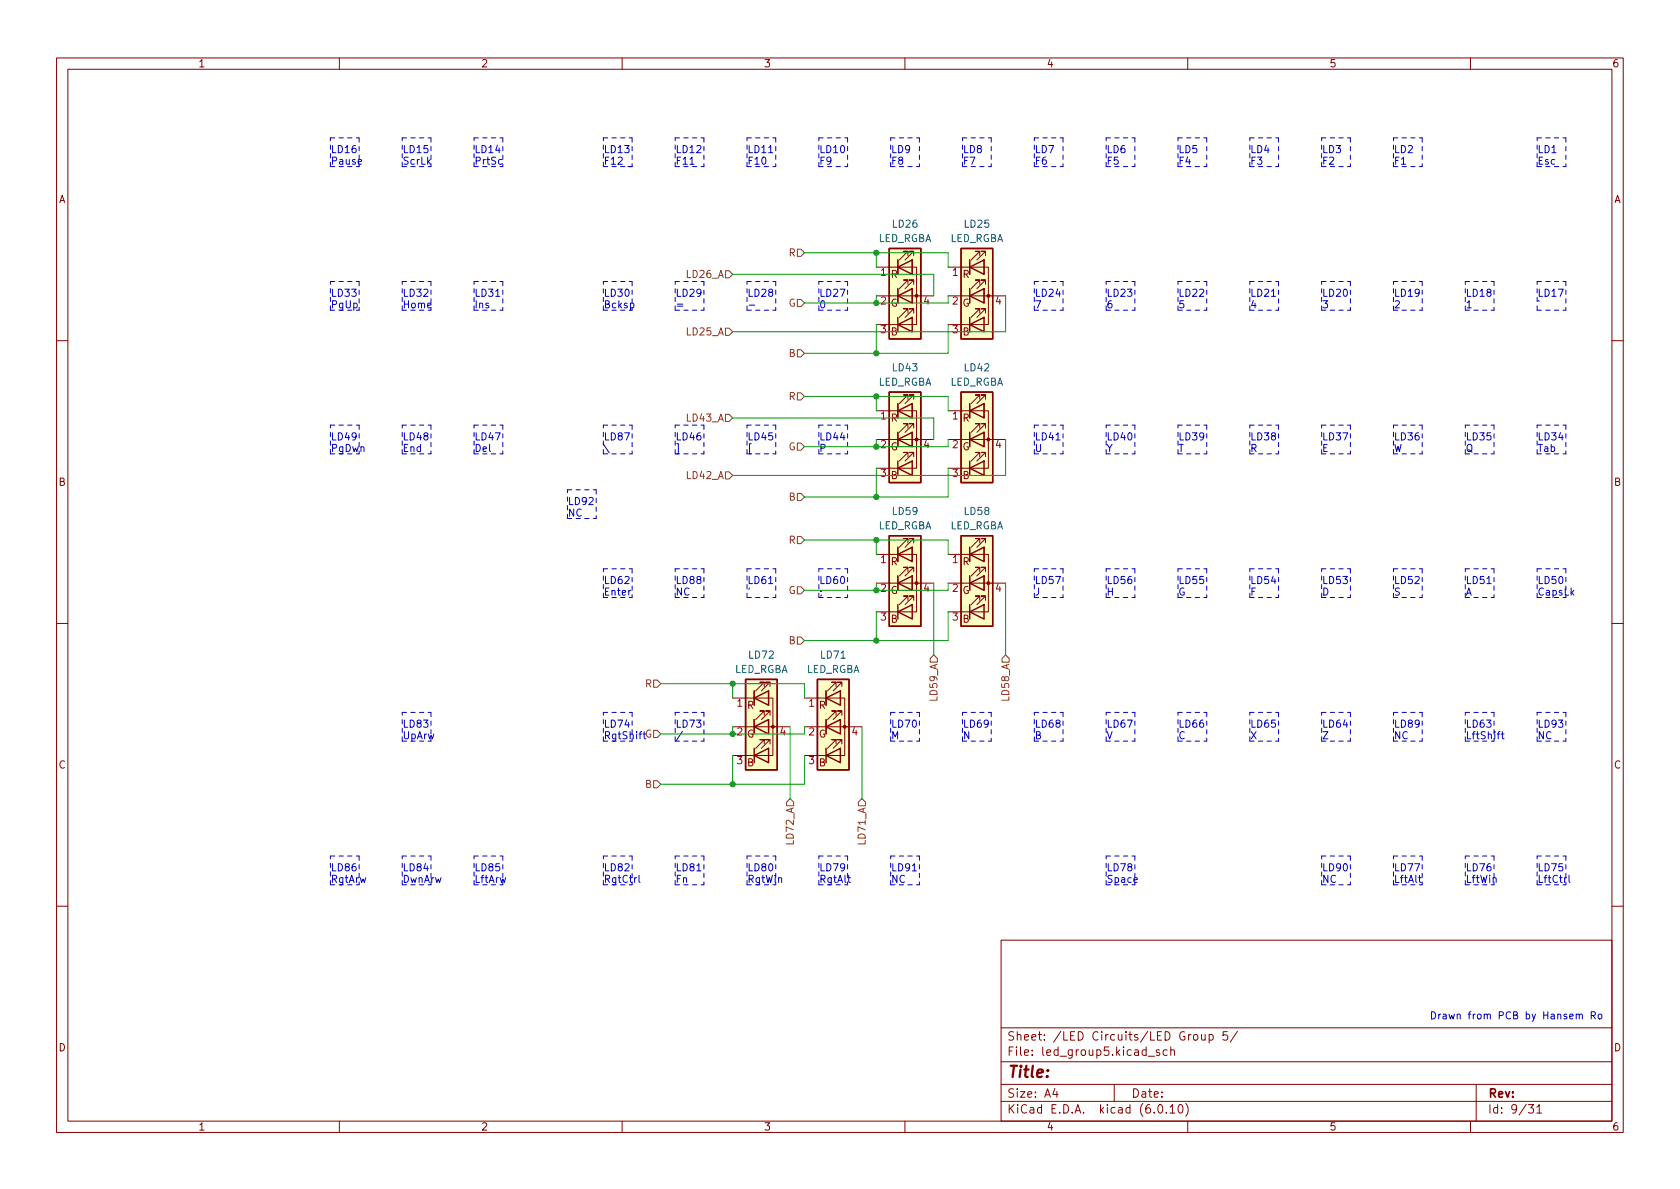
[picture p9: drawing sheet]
<svg xmlns="http://www.w3.org/2000/svg" width="297mm" height="210mm" viewBox="0 0 297 210" stroke-linecap="round" stroke-linejoin="round" font-family="sans-serif">
<g fill="none" stroke="#840000" stroke-width=".18">
<path d="M10 10.2h277v190.1h-277zM12 12.2h273v186.1h-273zM60 10.2v2M110 10.2v2M160 10.2v2M210 10.2v2M260 10.2v2M154.9 47.2h7.2v10.2h-7.2M154.9 52.3h2.6M158.7 51v2.6M158.7 46v2.5M158.7 52.3h6.4"/>
<path d="M160.5 55.4v-.8h-.7h.7l-1.5 1.5M160.5 50.3v-.8h-.7h.7l-1.5 1.5M160.5 45.2v-.8h-.7h.7l-1.5 1.6M161.3 51v2.6zM161.3 51h.1M161.3 46v2.5zM161.3 46h.1M161.5 55.4v-.8h-.7h.7l-1.5 1.5M161.5 50.3v-.8h-.7h.7l-1.5 1.5M161.5 45.2v-.8h-.7h.7l-1.5 1.6M167.6 47.2h7.2v10.2h-7.2M167.6 52.3h2.6"/>
<path d="M171.4 51v2.6M171.4 46v2.5M171.4 52.3h6.4M173.2 55.4v-.8h-.7h.7l-1.5 1.5M173.2 50.3v-.8h-.7h.7l-1.5 1.5M173.2 45.2v-.8h-.7h.7l-1.5 1.6M174 51v2.6zM174 51h.1M174 46v2.5zM174 46h.1M174.2 55.4v-.8h-.7h.7l-1.5 1.5M174.2 50.3v-.8h-.7h.7l-1.5 1.5"/>
<path d="M174.2 45.2v-.8h-.7h.7l-1.5 1.6M10 60.2h2M154.9 72.6h7.2v10.2h-7.2M154.9 77.7h2.6M158.7 76.4v2.6M158.7 71.4v2.5M158.7 77.7h6.4M160.5 75.7v-.8h-.7h.7l-1.5 1.5M160.5 70.6v-.8h-.7h.7l-1.5 1.6M161.3 76.4v2.6zM161.3 76.4h.1M161.3 71.4v2.5z"/>
<path d="M161.3 71.4h.1M161.5 75.7v-.8h-.7h.7l-1.5 1.5M161.5 70.6v-.8h-.7h.7l-1.5 1.6M167.6 72.6h7.2v10.2h-7.2M167.6 77.7h2.6M171.4 76.4v2.6M171.4 71.4v2.5M171.4 77.7h6.4M173.2 75.7v-.8h-.7h.7l-1.5 1.5M173.2 70.6v-.8h-.7h.7l-1.5 1.6M174 76.4v2.6zM174 76.4h.1"/>
<path d="M174 71.4v2.5zM174 71.4h.1M174.2 75.7v-.8h-.7h.7l-1.5 1.5M174.2 70.6v-.8h-.7h.7l-1.5 1.6M285 60.2h2M154.9 98h7.2v10.2h-7.2M158.7 96.8v2.5M160.5 96v-.8h-.7h.7l-1.5 1.6M160.5 80.8v-.8h-.7h.7l-1.5 1.5M161.3 96.8v2.5zM161.3 96.8h.1M161.5 96v-.8h-.7h.7l-1.5 1.6"/>
<path d="M161.5 80.8v-.8h-.7h.7l-1.5 1.5M167.6 98h7.2v10.2h-7.2M171.4 96.8v2.5M173.2 80.8v-.8h-.7h.7l-1.5 1.5M173.2 96v-.8h-.7h.7l-1.5 1.6M174 96.8v2.5zM174 96.8h.1M174.2 80.8v-.8h-.7h.7l-1.5 1.5M174.2 96v-.8h-.7h.7l-1.5 1.6M10 110.2h2M154.9 103.1h2.6M158.7 101.8v2.6"/>
<path d="M158.7 103.1h6.4M160.5 106.2v-.8h-.7h.7l-1.5 1.5M160.5 101.1v-.8h-.7h.7l-1.5 1.5M161.3 101.8v2.6zM161.3 101.8h.1M161.5 106.2v-.8h-.7h.7l-1.5 1.5M161.5 101.1v-.8h-.7h.7l-1.5 1.5M167.6 103.1h2.6M171.4 101.8v2.6M171.4 103.1h6.4M173.2 106.2v-.8h-.7h.7l-1.5 1.5M173.2 101.1v-.8h-.7h.7l-1.5 1.5"/>
<path d="M174 101.8v2.6zM174 101.8h.1M174.2 106.2v-.8h-.7h.7l-1.5 1.5M174.2 101.1v-.8h-.7h.7l-1.5 1.5M285 110.2h2M129.5 123.4h7.2v10.2h-7.2M129.5 128.5h2.6M133.3 127.2v2.6M133.3 122.2v2.5M133.3 128.5h6.4M135.1 131.6v-.8h-.7h.7l-1.5 1.5M135.1 126.5v-.8h-.7h.7l-1.5 1.5"/>
<path d="M135.1 121.4v-.8h-.7h.7l-1.5 1.6M135.9 127.2v2.6zM135.9 127.2h.1M135.9 122.2v2.5zM135.9 122.2h.1M136.1 131.6v-.8h-.7h.7l-1.5 1.5M136.1 126.5v-.8h-.7h.7l-1.5 1.5M136.1 121.4v-.8h-.7h.7l-1.5 1.6M142.2 123.4h7.2v10.2h-7.2M142.2 128.5h2.6M146 127.2v2.6M146 122.2v2.5"/>
<path d="M146 128.5h6.4M147.8 131.6v-.8h-.7h.7l-1.5 1.5M147.8 126.5v-.8h-.7h.7l-1.5 1.5M147.8 121.4v-.8h-.7h.7l-1.5 1.6M148.6 127.2v2.6zM148.6 127.2h.1M148.6 122.2v2.5zM148.6 122.2h.1M148.8 131.6v-.8h-.7h.7l-1.5 1.5M148.8 126.5v-.8h-.7h.7l-1.5 1.5M148.8 121.4v-.8h-.7h.7l-1.5 1.6M10 160.2h2"/>
<path d="M177 166.3h108v32h-108zM285 160.2h2M60 198.3v2M110 198.3v2M160 198.3v2M177 194.8h108M177 191.8h108M177 187.8h108M177 181.8h108M186.5 192.5l-.4 1h1M186.9 193v1M197 191.8v3"/>
<path d="M203 186.8h1.1M204.9 195.4l.2-.1a.81 .81 0 0 1 .6 .7 .81 .81 0 0 1-.3 .8h-.2a.81 .81 0 0 1-.6-.6 .81 .81 0 0 1 .3-.8zM205 185.7l-.4-.1-.2 .2 .1 .3 .5 .1v.4h-.6M206.2 196.7v.1M206.4 185.7l-.5-.1-.3 .3v.4l.2 .3h.6M206.9 195.8l.4-.5v1.5M206.9 196.8h.8M207 185.8l.2-.2 .4 .1v.9M207 185.1v1.5M208.5 195.4l.1-.1a.81 .81 0 0 1 .6 .7 .81 .81 0 0 1-.3 .8h-.1a.81 .81 0 0 1-.6-.6 .81 .81 0 0 1 .3-.8zM209.6 195.1a1.72 1.72 0 0 1 0 2.3M210 198.3v2"/>
<path d="M211.1 183l.4-.1 .3 .3v.4l-.3 .3h-.4l-.1-.3v-.4zM212.4 182.9l.1 1h.4l.2-.1M213.1 182.9v1M213.8 183l.4-.1 .3 .3v.4l-.1 .3h-.6M213.8 182.9v1.5M217 182.4h-.7l-.1 .7 .2-.1 .5 .1 .2 .2-.1 .5-.2 .1-.6-.1M218.8 182.4l-1.3 1.9M260 198.3v2M261 191.8v6.5M270.2 195.3h1l-.6 .6 .5 .1v.7l-.2 .1h-.5l-.2-.1M271.7 195.8l.5-.5v1.5M271.7 196.8h.9"/>
</g>
<g fill="#ffffc2" stroke="#ffffc2" stroke-width=".18">
<path d="M169.9 69.3h5.6v16h-5.6z"/>
<path d="M169.9 94.7h5.6v16h-5.6z"/>
<path d="M157.2 94.7h5.6v16h-5.6z"/>
<path d="M144.5 120.1h5.6v16h-5.6z"/>
<path d="M131.8 120.1h5.6v16h-5.6z"/>
<path d="M157.2 43.9h5.6v16h-5.6z"/>
<path d="M169.9 43.9h5.6v16h-5.6z"/>
<path d="M157.2 69.3h5.6v16h-5.6z"/>
</g>
<g fill="none" stroke="#840000" stroke-width=".25">
<path d="M157.2 43.9h5.6v16h-5.6zM158.7 57.4l2.6-1.3v2.6zM158.7 52.3l2.6-1.3v2.6zM158.7 47.2l2.6-1.2v2.5zM158.7 46v2.5M158.7 51v2.6M158.7 56.1v2.6M169.9 43.9h5.6v16h-5.6zM171.4 57.4l2.6-1.3v2.6zM171.4 52.3l2.6-1.3v2.6zM171.4 47.2l2.6-1.2v2.5zM171.4 46v2.5"/>
<path d="M171.4 51v2.6M171.4 56.1v2.6M157.2 69.3h5.6v16h-5.6zM158.7 77.7l2.6-1.3v2.6zM158.7 72.6l2.6-1.2v2.5zM158.7 71.4v2.5M158.7 76.4v2.6M169.9 69.3h5.6v16h-5.6zM171.4 77.7l2.6-1.3v2.6zM171.4 72.6l2.6-1.2v2.5zM171.4 71.4v2.5M171.4 76.4v2.6"/>
<path d="M157.2 94.7h5.6v16h-5.6zM158.7 98l2.6-1.2v2.5zM158.7 82.8l2.6-1.3v2.6zM158.7 81.5v2.6M158.7 96.8v2.5M169.9 94.7h5.6v16h-5.6zM171.4 82.8l2.6-1.3v2.6zM171.4 98l2.6-1.2v2.5zM171.4 81.5v2.6M171.4 96.8v2.5M158.7 108.2l2.6-1.3v2.6zM158.7 103.1l2.6-1.3v2.6z"/>
<path d="M158.7 101.8v2.6M158.7 106.9v2.6M171.4 108.2l2.6-1.3v2.6zM171.4 103.1l2.6-1.3v2.6zM171.4 101.8v2.6M171.4 106.9v2.6M131.8 120.1h5.6v16h-5.6zM133.3 133.6l2.6-1.3v2.6zM133.3 128.5l2.6-1.3v2.6zM133.3 123.4l2.6-1.2v2.5zM133.3 122.2v2.5M133.3 127.2v2.6"/>
<path d="M133.3 132.3v2.6M144.5 120.1h5.6v16h-5.6zM146 133.6l2.6-1.3v2.6zM146 128.5l2.6-1.3v2.6zM146 123.4l2.6-1.2v2.5zM146 122.2v2.5M146 127.2v2.6M146 132.3v2.6"/>
</g>
<g fill="#840000" stroke="#840000" stroke-width=".18">
<circle cx="174.8" cy="77.7" r=".25"/>
<circle cx="174.8" cy="103.1" r=".25"/>
<circle cx="162.1" cy="103.1" r=".25"/>
<circle cx="149.4" cy="128.5" r=".25"/>
<circle cx="136.7" cy="128.5" r=".25"/>
<circle cx="162.1" cy="52.3" r=".25"/>
<circle cx="174.8" cy="52.3" r=".25"/>
<circle cx="162.1" cy="77.7" r=".25"/>
</g>
<g fill="none" stroke="#725600" stroke-width=".18">
<path d="M128.3 47.9h.6l.6 .6-.6 .6h-.6zM128.3 58h.6l.6 .7-.6 .6h-.6zM141 44.1h.6l.6 .6-.6 .6h-.6zM141 53h.6l.6 .6-.6 .6h-.6zM128.3 73.3h.6l.6 .6-.6 .6h-.6zM141 78.4h.6l.6 .6-.6 .6h-.6zM141 61.8h.6l.6 .7-.6 .6h-.6zM141 69.5h.6l.6 .6-.6 .6h-.6zM128.3 83.4h.6l.6 .7-.6 .6h-.6zM141 87.2h.6l.6 .7-.6 .6h-.6zM141 94.9h.6l.6 .6-.6 .6h-.6zM141 112.6h.6l.6 .7-.6 .6h-.6z"/>
<path d="M141 103.8h.6l.6 .6-.6 .6h-.6zM165.1 115.8l.6 .7v.6h-1.2v-.6zM177.8 115.8l.6 .7v.6h-1.2v-.6zM115.6 138h.6l.6 .7-.6 .6h-.6zM115.6 129.2h.6l.6 .6-.6 .6h-.6zM115.6 120.3h.6l.6 .6-.6 .6h-.6zM139.7 141.2l.6 .7v.6h-1.2v-.6zM151.8 141.9l.6-.7 .6 .7v.6h-1.2z"/>
</g>
<g fill="none" stroke="#0000c2" stroke-width=".18">
<path d="M122 29h.7M135.9 27h.7M87.6 52.4h.8M111.5 53.7l.3-.1 .3 .2-.1 .6h-.5M132.5 54h.9M224.8 52.4h.7M186.7 77.8h.7M111.5 104.4l-.3 .2M135.9 103.2h.7M262.9 103.2h.7M120.7 129.3l-1.1 1.7M264.7 129.8h.5"/>
<path d="M265.2 129.4l-.3 .2v1M265.4 129.8h.5M265.6 129.4v1.1l.3 .1M113 154.8v1.1l.2 .1M123.2 154h.7M149.9 155.2h.5M150.1 154.8v1.1l.3 .1M161.3 154h.7M250.8 155.2h.5M251 154.8v1.1l.3 .1M277.4 154.8v1.1l.2 .1M278.7 179.5l.2-.2 .3 .1v.8"/>
<path d="M279.2 179.5l.2-.2 .3 .1 .1 .8M281.4 179.6l.6-.1 .1-.2-.1-.3-.6-.1v1.3M281.7 179.6l.4 .6M282.6 179.5l.2-.2 .4 .2v.4l-.1 .2-.3 .1-.2-.1z"/>
</g>
<g fill="none" stroke="#0000c2" stroke-width=".18" stroke-dasharray=".8 .8">
<path d="M58.4 29.5v-5.1M58.4 24.4h5.1M58.4 29.5h5.1M63.5 24.4v5.1M71.1 29.5v-5.1M71.1 24.4h5.1M71.1 29.5h5.1M76.2 24.4v5.1M83.8 24.4h5.1M83.8 29.5h5.1M83.8 29.5v-5.1M88.9 24.4v5.1"/>
<path d="M106.7 29.5v-5.1M106.7 29.5h5.1M106.7 24.4h5.1M111.8 29.5h-1.3M111.8 24.4v5.1M119.4 24.4h5.1M119.4 29.5v-5.1M119.4 29.5h5.1M124.5 24.4v5.1M132.1 29.5v-5.1M132.1 24.4h5.1M132.1 29.5h5.1"/>
<path d="M137.2 24.4v5.1M144.8 29.5h5.1M144.8 29.5v-5.1M144.8 24.4h5.1M149.9 24.4v5.1M157.5 29.5h5.1M157.5 24.4h5.1M157.5 29.5v-5.1M162.6 24.4v5.1M170.2 29.5v-5.1M170.2 24.4h5.1M170.2 29.5h5.1"/>
<path d="M175.3 24.4v5.1M182.9 29.5v-5.1M182.9 24.4h5.1M182.9 29.5h5.1M188 24.4v5.1M195.6 29.5v-5.1M195.6 29.5h5.1M195.6 24.4h5.1M200.7 24.4v5.1M208.3 24.4h5.1M208.3 29.5h5.1M208.3 29.5v-5.1"/>
<path d="M213.4 24.4v5.1M221 29.5h5.1M221 29.5v-5.1M221 24.4h5.1M226.1 24.4v5.1M233.7 29.5v-5.1M233.7 24.4h5.1M233.7 29.5h5.1M238.8 24.4v5.1M246.4 29.5h5.1M246.4 24.4h5.1M246.4 29.5v-5.1"/>
<path d="M251.5 24.4v5.1M271.8 24.4h5.1M271.8 29.5h5.1M271.8 29.5v-5.1M276.9 24.4v5.1M58.4 49.8h5.1M58.4 54.9h5.1M58.4 54.9v-5.1M63.5 49.8v5.1M71.1 54.9v-5.1M71.1 49.8h5.1M71.1 54.9h5.1"/>
<path d="M76.2 49.8v5.1M83.8 54.9v-5.1M83.8 49.8h5.1M83.8 54.9h5.1M88.9 49.8v5.1M106.7 54.9h5.1M106.7 54.9v-5.1M106.7 49.8h5.1M111.8 49.8v5.1M119.4 49.8h5.1M119.4 54.9h5.1M119.4 54.9v-5.1"/>
<path d="M124.5 49.8v5.1M132.1 49.8h5.1M132.1 54.9v-5.1M132.1 54.9h5.1M137.2 49.8v5.1M144.8 54.9h5.1M144.8 49.8h5.1M144.8 54.9v-5.1M149.9 49.8v5.1M182.9 49.8h5.1M182.9 54.9h5.1M182.9 54.9v-5.1"/>
<path d="M188 49.8v5.1M195.6 49.8h5.1M195.6 54.9h5.1M195.6 54.9v-5.1M200.7 49.8v5.1M208.3 49.8h5.1M208.3 54.9v-5.1M208.3 54.9h5.1M213.4 49.8v5.1M221 54.9v-5.1M221 49.8h5.1M221 54.9h5.1"/>
<path d="M226.1 49.8v5.1M233.7 54.9v-5.1M233.7 54.9h5.1M233.7 49.8h5.1M238.8 49.8v5.1M246.4 54.9h5.1M246.4 49.8h5.1M246.4 54.9v-5.1M251.5 49.8v5.1M259.1 54.9v-5.1M259.1 49.8h5.1M259.1 54.9h5.1"/>
<path d="M264.2 49.8v5.1M271.8 54.9v-5.1M271.8 54.9h5.1M271.8 49.8h5.1M276.9 49.8v5.1M58.4 75.2h5.1M63.5 75.2v5.1M71.1 75.2h5.1M76.2 75.2v5.1M83.8 75.2h5.1M88.9 75.2v5.1M106.7 75.2h5.1"/>
<path d="M111.8 75.2v5.1M119.4 75.2h5.1M124.5 75.2v5.1M132.1 75.2h5.1M137.2 75.2v5.1M144.8 75.2h5.1M149.9 75.2v5.1M182.9 75.2h5.1M188 75.2v5.1M195.6 75.2h5.1M200.7 75.2v5.1M208.3 75.2h5.1"/>
<path d="M213.4 75.2v5.1M221 75.2h5.1M226.1 75.2v5.1M233.7 75.2h5.1M238.8 75.2v5.1M246.4 75.2h5.1M251.5 75.2v5.1M259.1 75.2h5.1M264.2 75.2v5.1M271.8 75.2h5.1M276.9 75.2v5.1M58.4 80.3v-5.1"/>
<path d="M58.4 80.3h5.1M71.1 80.3h5.1M71.1 80.3v-5.1M83.8 80.3v-5.1M83.8 80.3h5.1M100.3 91.7v-5.1M100.3 86.6h5.1M100.3 91.7h5.1M105.4 86.6v5.1M106.7 80.3h5.1M106.7 80.3v-5.1M119.4 80.3v-5.1"/>
<path d="M119.4 80.3h5.1M132.1 80.3v-5.1M132.1 80.3h5.1M144.8 80.3v-5.1M144.8 80.3h5.1M182.9 80.3v-5.1M182.9 80.3h5.1M195.6 80.3v-5.1M195.6 80.3h5.1M208.3 80.3v-5.1M208.3 80.3h5.1M221 80.3h5.1"/>
<path d="M221 80.3v-5.1M233.7 80.3h5.1M233.7 80.3v-5.1M246.4 80.3h5.1M246.4 80.3v-5.1M259.1 80.3v-5.1M259.1 80.3h5.1M271.8 80.3v-5.1M271.8 80.3h5.1M106.7 105.7h5.1M106.7 105.7v-5.1M106.7 100.6h5.1"/>
<path d="M111.8 100.6v5.1M119.4 100.6h5.1M119.4 105.7h5.1M119.4 105.7v-5.1M124.5 100.6v5.1M132.1 105.7h5.1M132.1 105.7v-5.1M132.1 100.6h5.1M137.2 100.6v5.1M144.8 100.6h5.1M144.8 105.7v-5.1M144.8 105.7h5.1"/>
<path d="M149.9 100.6v5.1M182.9 105.7v-5.1M182.9 100.6h5.1M182.9 105.7h5.1M188 100.6v5.1M195.6 100.6h5.1M195.6 105.7v-5.1M195.6 105.7h5.1M200.7 100.6v5.1M208.3 100.6h5.1M208.3 105.7v-5.1M208.3 105.7h5.1"/>
<path d="M213.4 100.6v5.1M221 100.6h5.1M221 105.7v-5.1M221 105.7h5.1M226.1 100.6v5.1M233.7 105.7v-5.1M233.7 100.6h5.1M233.7 105.7h5.1M238.8 100.6v5.1M246.4 105.7h5.1M246.4 105.7v-5.1M246.4 100.6h5.1"/>
<path d="M251.5 100.6v5.1M259.1 105.7h5.1M259.1 100.6h5.1M259.1 105.7v-5.1M264.2 100.6v5.1M271.8 105.7h5.1M271.8 105.7v-5.1M271.8 100.6h5.1M276.9 100.6v5.1M71.1 131.1v-5.1M71.1 126h5.1M71.1 131.1h5.1"/>
<path d="M76.2 126v5.1M106.7 131.1v-5.1M106.7 131.1h5.1M106.7 126h5.1M111.8 126v5.1M119.4 131.1h5.1M119.4 126h5.1M119.4 131.1v-5.1M124.5 126v5.1M157.5 131.1v-5.1M157.5 126h5.1M157.5 131.1h5.1"/>
<path d="M162.6 126v5.1M170.2 126h5.1M170.2 131.1h5.1M170.2 131.1v-5.1M175.3 126v5.1M182.9 131.1h5.1M182.9 131.1v-5.1M182.9 126h5.1M188 126v5.1M195.6 131.1v-5.1M195.6 131.1h5.1M195.6 126h5.1"/>
<path d="M200.7 126v5.1M208.3 131.1v-5.1M208.3 131.1h5.1M208.3 126h5.1M213.4 126v5.1M221 131.1v-5.1M221 126h5.1M221 131.1h5.1M226.1 126v5.1M233.7 126h5.1M233.7 131.1v-5.1M233.7 131.1h5.1"/>
<path d="M238.8 126v5.1M246.4 131.1v-5.1M246.4 126h5.1M246.4 131.1h5.1M251.5 126v5.1M259.1 126h5.1M259.1 131.1h5.1M259.1 131.1v-5.1M264.2 126v5.1M271.8 131.1v-5.1M271.8 126h5.1M271.8 131.1h5.1"/>
<path d="M276.9 126v5.1M58.4 156.5v-5.1M58.4 151.4h5.1M58.4 156.5h5.1M63.5 151.4v5.1M71.1 156.5v-5.1M71.1 151.4h5.1M71.1 156.5h5.1M76.2 151.4v5.1M83.8 156.5h5.1M83.8 151.4h5.1M83.8 156.5v-5.1"/>
<path d="M88.9 151.4v5.1M106.7 156.5v-5.1M106.7 151.4h5.1M106.7 156.5h5.1M111.8 151.4v5.1M119.4 151.4h5.1M119.4 156.5h5.1M119.4 156.5v-5.1M124.5 151.4v5.1M132.1 156.5h5.1M132.1 156.5v-5.1M132.1 151.4h5.1"/>
<path d="M137.2 151.4v5.1M144.8 151.4h5.1M144.8 156.5v-5.1M144.8 156.5h5.1M149.9 151.4v5.1M157.5 156.5h5.1M157.5 151.4h5.1M157.5 156.5v-5.1M162.6 151.4v5.1M195.6 156.5v-5.1M195.6 156.5h5.1M195.6 151.4h5.1"/>
<path d="M200.7 151.4v5.1M233.7 151.4h5.1M233.7 156.5v-5.1M233.7 156.5h5.1M238.8 151.4v5.1M246.4 156.5h5.1M246.4 156.5v-5.1M246.4 151.4h5.1M251.5 151.4v5.1M259.1 151.4h5.1M259.1 156.5h5.1M259.1 156.5v-5.1"/>
<path d="M264.2 151.4v5.1M271.8 151.4h5.1M271.8 156.5h5.1M271.8 156.5v-5.1M276.9 151.4v5.1"/>
</g>
<g fill="none" stroke="#009600" stroke-width=".18">
<path d="M129.5 48.5h35.6v3.8M142.2 44.7h25.4v2.5M154.9 44.7v2.5M154.9 52.3v1.3M154.9 57.4v5.1M167.6 57.4v5.1h-25.4M167.6 52.3v1.3h-25.4M177.8 52.3v6.4h-48.3M129.5 73.9h35.6v3.8M142.2 70.1h25.4v2.5M154.9 70.1v2.5M154.9 77.7v1.3"/>
<path d="M167.6 77.7v1.3h-25.4M177.8 77.7v6.4h-48.3M142.2 95.5h25.4v2.5M154.9 82.8v5.1M154.9 95.5v2.5M167.6 82.8v5.1h-25.4M154.9 103.1v1.3M154.9 108.2v5.1M165.1 103.1v12.7M167.6 103.1v1.3h-25.4M167.6 108.2v5.1h-25.4M177.8 103.1v12.7"/>
<path d="M116.8 120.9h25.4v2.5M129.5 120.9v2.5M129.5 128.5v1.3M129.5 133.6v5.1M139.7 128.5v12.7M142.2 133.6v5.1h-25.4M142.2 128.5v1.3h-25.4M152.4 128.5v12.7"/>
</g>
<g fill="#009600" stroke="#009600" stroke-width=".18">
<circle cx="154.9" cy="62.5" r=".46"/>
<circle cx="154.9" cy="95.5" r=".46"/>
<circle cx="154.9" cy="104.4" r=".46"/>
<circle cx="154.9" cy="113.3" r=".46"/>
<circle cx="129.5" cy="120.9" r=".46"/>
<circle cx="129.5" cy="129.8" r=".46"/>
<circle cx="129.5" cy="138.7" r=".46"/>
<circle cx="154.9" cy="70.1" r=".46"/>
<circle cx="154.9" cy="87.9" r=".46"/>
<circle cx="154.9" cy="79" r=".46"/>
<circle cx="154.9" cy="44.7" r=".46"/>
<circle cx="154.9" cy="53.6" r=".46"/>
</g>
<text font-size="2.8" fill="#840000" x="178" y="190.6">Title:</text>
<g font-size="2.1" fill="#840000">
<text x="178" y="184">Sheet: /LED Circuits/LED Group 5/</text>
<text x="178" y="186.7">File: led_group5.kicad_sch</text>
<text x="178" y="196.9">KiCad E.D.A. kicad (6.0.10)</text>
<text x="178" y="194.1">Size: A4</text>
<text x="200" y="194.1">Date:</text>
<text x="263" y="194.1">Rev:</text>
<text x="263" y="196.9">Id: 9/31</text>
</g>
<g font-size="1.8" fill="#840000">
<text x="35" y="11.9">1</text>
<text x="85" y="11.9">2</text>
<text x="135" y="11.9">3</text>
<text x="185" y="11.9">4</text>
<text x="235" y="11.9">5</text>
<text x="285" y="11.9">6</text>
<text x="10.3" y="35.9">A</text>
<text x="285.3" y="35.9">A</text>
<text x="157.5" y="49.1">R</text>
<text x="170.2" y="49.1">R</text>
<text x="157.4" y="54.2">G</text>
<text x="157.5" y="59.3">B</text>
<text x="170.1" y="54.2">G</text>
<text x="170.2" y="59.3">B</text>
<text x="157.5" y="74.5">R</text>
<text x="170.2" y="74.5">R</text>
<text x="157.4" y="79.6">G</text>
<text x="170.1" y="79.6">G</text>
<text x="10.3" y="85.9">B</text>
<text x="157.5" y="84.7">B</text>
<text x="170.2" y="84.7">B</text>
<text x="285.3" y="85.9">B</text>
<text x="157.5" y="99.9">R</text>
<text x="170.2" y="99.9">R</text>
<text x="157.4" y="105">G</text>
<text x="170.1" y="105">G</text>
<text x="157.5" y="110.1">B</text>
<text x="170.2" y="110.1">B</text>
<text x="132.1" y="125.3">R</text>
<text x="144.8" y="125.3">R</text>
<text x="132" y="130.4">G</text>
<text x="144.7" y="130.4">G</text>
<text x="10.3" y="135.9">C</text>
<text x="132.1" y="135.5">B</text>
<text x="144.8" y="135.5">B</text>
<text x="285.3" y="135.9">C</text>
<text x="10.3" y="185.9">D</text>
<text x="285.3" y="185.9">D</text>
<text x="35" y="199.9">1</text>
<text x="85" y="199.9">2</text>
<text x="135" y="199.9">3</text>
<text x="185" y="199.9">4</text>
<text x="235" y="199.9">5</text>
<text x="285" y="199.9">6</text>
</g>
<g font-size="1.8" fill="#0000c2">
<text x="58.4" y="27.1">LD16</text>
<text x="58.4" y="29.1">Pause</text>
<text x="71.1" y="27.1">LD15</text>
<text x="71.1" y="29.1">ScrLk</text>
<text x="83.8" y="27.1">LD14</text>
<text x="83.8" y="29.1">PrtSc</text>
<text x="106.7" y="27.1">LD13</text>
<text x="106.7" y="29.1">F12</text>
<text x="119.4" y="27.1">LD12</text>
<text x="119.4" y="29.1">F11</text>
<text x="132.1" y="27.1">LD11</text>
<text x="132.1" y="29.1">F10</text>
<text x="144.8" y="27.1">LD10</text>
<text x="144.8" y="29.1">F9</text>
<text x="157.5" y="27.1">LD9</text>
<text x="157.5" y="29.1">F8</text>
<text x="170.2" y="27.1">LD8</text>
<text x="170.2" y="29.1">F7</text>
<text x="182.9" y="27.1">LD7</text>
<text x="182.9" y="29.1">F6</text>
<text x="195.6" y="27.1">LD6</text>
<text x="195.6" y="29.1">F5</text>
<text x="208.3" y="27.1">LD5</text>
<text x="208.3" y="29.1">F4</text>
<text x="221" y="27.1">LD4</text>
<text x="221" y="29.1">F3</text>
<text x="233.7" y="27.1">LD3</text>
<text x="233.7" y="29.1">F2</text>
<text x="246.4" y="27.1">LD2</text>
<text x="246.4" y="29.1">F1</text>
<text x="271.8" y="27.1">LD1</text>
<text x="271.8" y="29.1">Esc</text>
<text x="58.4" y="52.5">LD33</text>
<text x="71.1" y="52.5">LD32</text>
<text x="83.8" y="52.5">LD31</text>
<text x="106.7" y="52.5">LD30</text>
<text x="119.4" y="52.5">LD29</text>
<text x="132.1" y="52.5">LD28</text>
<text x="144.8" y="52.5">LD27</text>
<text x="182.9" y="52.5">LD24</text>
<text x="195.6" y="52.5">LD23</text>
<text x="208.3" y="52.5">LD22</text>
<text x="221" y="52.5">LD21</text>
<text x="233.7" y="52.5">LD20</text>
<text x="246.4" y="52.5">LD19</text>
<text x="259.1" y="52.5">LD18</text>
<text x="271.8" y="52.5">LD17</text>
<text x="58.4" y="54.5">PgUp</text>
<text x="71.1" y="54.5">Home</text>
<text x="83.8" y="54.5">Ins</text>
<text x="106.7" y="54.5">Bcksp</text>
<text x="119.4" y="54.5">=</text>
<text x="144.8" y="54.5">0</text>
<text x="182.9" y="54.5">7</text>
<text x="195.6" y="54.5">6</text>
<text x="208.3" y="54.5">5</text>
<text x="221" y="54.5">4</text>
<text x="233.7" y="54.5">3</text>
<text x="246.4" y="54.5">2</text>
<text x="259.1" y="54.5">1</text>
<text x="271.8" y="54.5">`</text>
<text x="58.4" y="77.9">LD49</text>
<text x="71.1" y="77.9">LD48</text>
<text x="83.8" y="77.9">LD47</text>
<text x="106.7" y="77.9">LD87</text>
<text x="119.4" y="77.9">LD46</text>
<text x="132.1" y="77.9">LD45</text>
<text x="144.8" y="77.9">LD44</text>
<text x="182.9" y="77.9">LD41</text>
<text x="195.6" y="77.9">LD40</text>
<text x="208.3" y="77.9">LD39</text>
<text x="221" y="77.9">LD38</text>
<text x="233.7" y="77.9">LD37</text>
<text x="246.4" y="77.9">LD36</text>
<text x="259.1" y="77.9">LD35</text>
<text x="271.8" y="77.9">LD34</text>
<text x="58.4" y="79.9">PgDwn</text>
<text x="71.1" y="79.9">End</text>
<text x="83.8" y="79.9">Del</text>
<text x="106.7" y="79.9">\</text>
<text x="119.4" y="79.9">]</text>
<text x="132.1" y="79.9">[</text>
<text x="144.8" y="79.9">P</text>
<text x="182.9" y="79.9">U</text>
<text x="195.6" y="79.9">Y</text>
<text x="208.3" y="79.9">T</text>
<text x="221" y="79.9">R</text>
<text x="233.7" y="79.9">E</text>
<text x="246.4" y="79.9">W</text>
<text x="259.1" y="79.9">Q</text>
<text x="271.8" y="79.9">Tab</text>
<text x="100.3" y="89.3">LD92</text>
<text x="100.3" y="91.3">NC</text>
<text x="106.7" y="103.3">LD62</text>
<text x="106.7" y="105.3">Enter</text>
<text x="119.4" y="103.3">LD88</text>
<text x="119.4" y="105.3">NC</text>
<text x="132.1" y="103.3">LD61</text>
<text x="132.1" y="105.3">'</text>
<text x="144.8" y="103.3">LD60</text>
<text x="144.8" y="105.3">;</text>
<text x="182.9" y="103.3">LD57</text>
<text x="182.9" y="105.3">J</text>
<text x="195.6" y="103.3">LD56</text>
<text x="195.6" y="105.3">H</text>
<text x="208.3" y="103.3">LD55</text>
<text x="208.3" y="105.3">G</text>
<text x="221" y="103.3">LD54</text>
<text x="221" y="105.3">F</text>
<text x="233.7" y="103.3">LD53</text>
<text x="233.7" y="105.3">D</text>
<text x="246.4" y="103.3">LD52</text>
<text x="246.4" y="105.3">S</text>
<text x="259.1" y="103.3">LD51</text>
<text x="259.1" y="105.3">A</text>
<text x="271.8" y="103.3">LD50</text>
<text x="271.8" y="105.3">CapsLk</text>
<text x="71.1" y="128.7">LD83</text>
<text x="71.1" y="130.7">UpArw</text>
<text x="106.7" y="128.7">LD74</text>
<text x="106.7" y="130.7">RgtShift G</text>
<text x="119.4" y="128.7">LD73</text>
<text x="157.5" y="128.7">LD70</text>
<text x="157.5" y="130.7">M</text>
<text x="170.2" y="128.7">LD69</text>
<text x="170.2" y="130.7">N</text>
<text x="182.9" y="128.7">LD68</text>
<text x="182.9" y="130.7">B</text>
<text x="195.6" y="128.7">LD67</text>
<text x="195.6" y="130.7">V</text>
<text x="208.3" y="128.7">LD66</text>
<text x="208.3" y="130.7">C</text>
<text x="221" y="128.7">LD65</text>
<text x="221" y="130.7">X</text>
<text x="233.7" y="128.7">LD64</text>
<text x="233.7" y="130.7">Z</text>
<text x="246.4" y="128.7">LD89</text>
<text x="246.4" y="130.7">NC</text>
<text x="259.1" y="128.7">LD63</text>
<text x="259.1" y="130.7">LftShift</text>
<text x="271.8" y="128.7">LD93</text>
<text x="271.8" y="130.7">NC</text>
<text x="58.4" y="154.1">LD86</text>
<text x="71.1" y="154.1">LD84</text>
<text x="83.8" y="154.1">LD85</text>
<text x="106.7" y="154.1">LD82</text>
<text x="119.4" y="154.1">LD81</text>
<text x="132.1" y="154.1">LD80</text>
<text x="144.8" y="154.1">LD79</text>
<text x="157.5" y="154.1">LD91</text>
<text x="195.6" y="154.1">LD78</text>
<text x="233.7" y="154.1">LD90</text>
<text x="246.4" y="154.1">LD77</text>
<text x="259.1" y="154.1">LD76</text>
<text x="271.8" y="154.1">LD75</text>
<text x="58.4" y="156.1">RgtArw</text>
<text x="71.1" y="156.1">DwnArw</text>
<text x="83.8" y="156.1">LftArw</text>
<text x="106.7" y="156.1">RgtCtrl</text>
<text x="119.4" y="156.1">Fn</text>
<text x="132.1" y="156.1">RgtWin</text>
<text x="144.8" y="156.1">RgtAlt</text>
<text x="157.5" y="156.1">NC</text>
<text x="195.6" y="156.1">Space</text>
<text x="233.7" y="156.1">NC</text>
<text x="246.4" y="156.1">LftAlt</text>
<text x="259.1" y="156.1">LftWin</text>
<text x="271.8" y="156.1">LftCtrl</text>
<text x="252.7" y="180.2">Drawn from PCB by Hansem Ro</text>
</g>
<g font-size="1.8" fill="#006464">
<text x="157.9" y="40.3">LD26</text>
<text x="170.6" y="40.3">LD25</text>
<text x="155.2" y="42.8">LED_RGBA</text>
<text x="167.9" y="42.8">LED_RGBA</text>
<text x="157.9" y="65.7">LD43</text>
<text x="170.6" y="65.7">LD42</text>
<text x="155.2" y="68.2">LED_RGBA</text>
<text x="167.9" y="68.2">LED_RGBA</text>
<text x="155.2" y="93.6">LED_RGBA</text>
<text x="157.9" y="91.1">LD59</text>
<text x="167.9" y="93.6">LED_RGBA</text>
<text x="170.6" y="91.1">LD58</text>
<text x="129.8" y="119">LED_RGBA</text>
<text x="132.5" y="116.5">LD72</text>
<text x="142.5" y="119">LED_RGBA</text>
<text x="145.2" y="116.5">LD71</text>
</g>
<g font-size="1.8" fill="#725600">
<text x="139.5" y="45.3">R</text>
<text x="121.5" y="49.1">LD26_A</text>
<text x="121.5" y="59.3">LD25_A</text>
<text x="139.4" y="54.2">G</text>
<text x="139.5" y="63.1">B</text>
<text x="139.5" y="70.7">R</text>
<text x="121.5" y="74.5">LD43_A</text>
<text x="139.4" y="79.6">G</text>
<text x="121.5" y="84.7">LD42_A</text>
<text x="139.5" y="88.5">B</text>
<text x="139.5" y="96.1">R</text>
<text x="139.4" y="105">G</text>
<text x="139.5" y="113.9">B</text>
<text x="114.1" y="121.5">R</text>
<text x="165.7" y="123.9" transform="rotate(-90 165.7 123.9)">LD59_A</text>
<text x="178.4" y="123.9" transform="rotate(-90 178.4 123.9)">LD58_A</text>
<text x="114.1" y="139.3">B</text>
<text x="140.3" y="149.3" transform="rotate(-90 140.3 149.3)">LD72_A</text>
<text x="153" y="149.3" transform="rotate(-90 153 149.3)">LD71_A</text>
</g>
<g font-size="1.8" fill="#a90000">
<text x="155.7" y="48.8">1</text>
<text x="155.7" y="53.8">2</text>
<text x="163.3" y="53.8">4</text>
<text x="168.4" y="48.8">1</text>
<text x="168.4" y="53.8">2</text>
<text x="176" y="53.8">4</text>
<text x="155.7" y="58.9">3</text>
<text x="168.4" y="58.9">3</text>
<text x="155.7" y="74.2">1</text>
<text x="168.4" y="74.2">1</text>
<text x="155.7" y="79.2">2</text>
<text x="163.3" y="79.2">4</text>
<text x="168.4" y="79.2">2</text>
<text x="176" y="79.2">4</text>
<text x="155.7" y="84.3">3</text>
<text x="168.4" y="84.3">3</text>
<text x="155.7" y="99.6">1</text>
<text x="168.4" y="99.6">1</text>
<text x="155.7" y="104.6">2</text>
<text x="163.3" y="104.6">4</text>
<text x="168.4" y="104.6">2</text>
<text x="176" y="104.6">4</text>
<text x="155.7" y="109.7">3</text>
<text x="168.4" y="109.7">3</text>
<text x="130.3" y="125">1</text>
<text x="143" y="125">1</text>
<text x="130.3" y="130">2</text>
<text x="137.9" y="130">4</text>
<text x="143" y="130">2</text>
<text x="150.6" y="130">4</text>
<text x="130.3" y="135.1">3</text>
<text x="143" y="135.1">3</text>
</g>
</svg>
